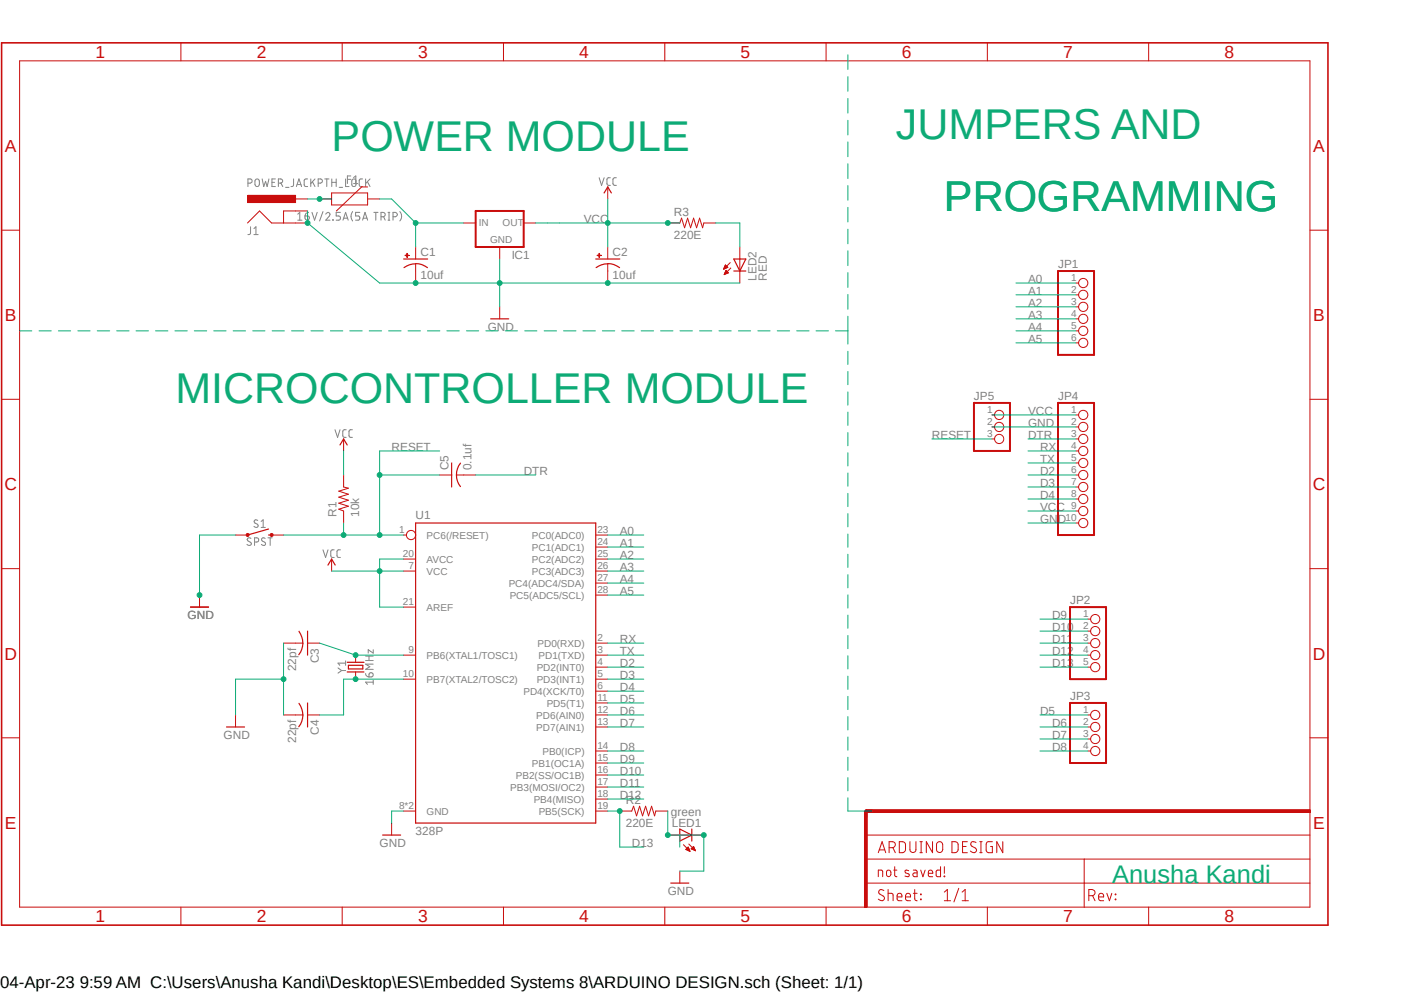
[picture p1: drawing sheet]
<svg xmlns="http://www.w3.org/2000/svg" width="297mm" height="210mm" viewBox="0 0 297 210" stroke-linecap="round" stroke-linejoin="round" font-family="sans-serif">
<path d="M0 8.8l297.1 132M297.1 64l-297.1 132" fill="none" stroke="#fff" stroke-width=".21"/>
<g fill="none" stroke="#808080" stroke-width=".21">
<path d="M52.5 38.7h.6a.43 .43 0 0 0 .2-.5 .43 .43 0 0 0-.4-.4h-.4v1.7M54 38.1a.46 .46 0 0 1 .5-.2 .46 .46 0 0 1 .4 .4v.7a.47 .47 0 0 1-.5 .5 .47 .47 0 0 1-.5-.5zM55.5 37.8l.3 1.7 .4-1.1 .3 1.1 .4-1.7M57.5 38.6h.6M58.3 37.8h-.8v1.7h.8M58.9 38.7h.5a.45 .45 0 0 0 .4-.3 .45 .45 0 0 0-.2-.5l-.7-.1v1.7M59.4 38.7l.4 .8M60.4 39.6h.7M62.1 37.8v1.3a.4 .4 0 0 1-.5 .4M62.7 39.5l.5-1.7 .6 1.7M62.9 39h.8M65.1 37.8l-.5 .1-.3 .3 .1 1.1 .7 .2"/>
<path d="M65.7 37.8v1.7M66.1 38.4l.5 1.1M66.6 37.8l-.9 1M67.3 38.7h.7a.43 .43 0 0 0 .2-.5 .43 .43 0 0 0-.4-.4h-.5v1.7M68.7 37.8h.9M69.1 37.8v1.7M70.2 38.6h.9M70.2 37.8v1.7M71.1 37.8v1.7M71.8 39.6h.7M73.1 37.8v1.7h.7M73.5 37.9h.7"/>
<path d="M74.2 37.2h-.7v1.6M74.6 37.9h.5a1.3 1.3 0 0 1 .2 1.3 .46 .46 0 0 1-.6 .2 .46 .46 0 0 1-.3-.4v-.7zM74.8 37.5l.5-.3v1.6M74.8 38.8h.9M76.7 37.8l-.5 .1-.2 .3v1.1l.7 .2M77.3 37.8v1.7M77.7 38.4l.6 1.1M78.3 37.8l-1 1M126.7 37.6l.6 1.6 .5-1.6M129.1 37.6h-.5l-.2 .3v1.1l.7 .2M130.4 37.6h-.5l-.2 .3v1.1l.7 .2M53 48v1.2a.4 .4 0 0 1-.5 .4"/>
<path d="M53.7 49.6h.9M53.7 48.3l.4-.3v1.6M63 45.3l.4-.4v1.7M63 46.6h.9M64.5 45.7h.8a.47 .47 0 0 1-.1 .8 .47 .47 0 0 1-.7-.4zM65.3 44.9a.73 .73 0 0 0-.8 .8M66 44.9l.5 1.7 .6-1.7M68.3 44.7l-.7 2M68.9 45.3a.44 .44 0 0 1 .7-.3 .44 .44 0 0 1 .1 .7l-.8 .9h.9M70.4 46.5l.1 .1zM72 44.9h-.9v.8h.5a.45 .45 0 0 1 .4 .4 .45 .45 0 0 1-.4 .5h-.5M72.6 46.6l.5-1.7 .6 1.7"/>
<path d="M72.7 46.1h.8M74.6 44.7l-.2 .3a1.59 1.59 0 0 0 .2 1.7M76.1 44.9h-.9v.8h.7l.2 .3a.4 .4 0 0 1-.3 .6h-.6M76.7 46.6l.5-1.7 .6 1.7M76.8 46.1h.8M79.1 44.9h.9M79.5 44.9v1.7M80.6 45.8h.4a.47 .47 0 0 0 .5-.4 .47 .47 0 0 0-.5-.5h-.4v1.7M81.2 45.8l.3 .8M82.1 46.6h.4M82.1 44.9h.4M82.3 44.9v1.7"/>
<path d="M83.1 45.8h.5a.47 .47 0 0 0 .5-.4 .47 .47 0 0 0-.5-.5h-.5v1.7M84.6 44.7a1.49 1.49 0 0 1 0 2M70.9 90.9l.5 1.6 .5-1.6M73.2 90.9h-.5l-.2 .3 .1 1.1 .6 .2M74.5 90.9h-.5l-.2 .3 .1 1.1 .6 .2M53.1 113.9l-.6-.1-.2 .3 .2 .3 .6 .4v.4a.6 .6 0 0 1-.9-.1M53.8 114.6h.5a.45 .45 0 0 0 .4-.4 .45 .45 0 0 0-.4-.5h-.5v1.7M54.5 110.1l-.6-.1a.38 .38 0 0 0 0 .6l.5 .3a.37 .37 0 0 1 .2 .4 .37 .37 0 0 1-.3 .2l-.6-.2M55.2 110.3l.5-.4v1.6M55.2 111.5h.9M56.1 113.9l-.2-.2a.39 .39 0 0 0-.5 .2 .39 .39 0 0 0 .1 .5l.5 .3a.37 .37 0 0 1 .2 .4 .37 .37 0 0 1-.4 .3l-.5-.3M56.7 113.7h.9"/>
<path d="M57.1 113.7v1.7M68.3 116.3l.6 1.6 .5-1.6M70.7 116.3h-.6l-.1 .3v1.1l.7 .2M72 116.3h-.5l-.2 .3v1.1l.7 .2M73.1 139.8v.9M77.3 139.7h1.7M77.3 138.8h1.7M78.1 138.8v.9M79 137.4v.7l-1.1-.7v.7M71.5 141.3l.8 .5M72.3 141.8l-.8 .6M72.3 141.8h.8"/>
<path d="M73.1 140.3h-1.6l.4 .4M77.3 142.5a.72 .72 0 0 0 .8 .7M78.2 142.3a.47 .47 0 0 1 .7 .3 .47 .47 0 0 1-.4 .6h-.4v-.6zM79 144.3h-1.7l.4 .4M79 143.8v.9M79 140.5h-1.7l.9 .5-.9 .6h1.7"/>
</g>
<path d="M85.4 54.8h5.1M87.9 55.8a4 4 0 0 1 2.5 .8M87.9 55.8a4.1 4.1 0 0 0-2.4 .8" fill="none" stroke="#c90d0c" stroke-width=".25"/>
<path d="M87.9 55.8v1.5" fill="none" stroke="#c90d0c" stroke-width=".21"/>
<path d="M85.7 54l.8 .1z" fill-rule="evenodd" fill="#c90d0c"/>
<path d="M85.7 54l.8 .1z" fill="none" stroke="#c90d0c" stroke-width=".21"/>
<path d="M86.1 53.6v.8z" fill-rule="evenodd" fill="#c90d0c"/>
<path d="M86.1 53.6v.8zM87.9 52.2v2.6M87.9 57.3v2.6M128.6 55.8v1.5" fill="none" stroke="#c90d0c" stroke-width=".21"/>
<path d="M126 54.8h5.1M128.6 55.8a4 4 0 0 1 2.5 .8M128.6 55.8a4.1 4.1 0 0 0-2.5 .8" fill="none" stroke="#c90d0c" stroke-width=".25"/>
<path d="M126.3 54l.9 .1z" fill-rule="evenodd" fill="#c90d0c"/>
<path d="M126.3 54l.9 .1z" fill="none" stroke="#c90d0c" stroke-width=".21"/>
<path d="M126.7 53.6l.1 .8z" fill-rule="evenodd" fill="#c90d0c"/>
<path d="M52.4 47.2l2.5-2.6 2.5 2.6h5.1M62.5 44.6h-2.5v2.6M126.7 53.6l.1 .8zM128.6 52.2v2.6M128.6 57.3v2.6" fill="none" stroke="#c90d0c" stroke-width=".21"/>
<path d="M52.4 41.3h10.1v1.5h-10.1z" fill-rule="evenodd" fill="#c90d0c"/>
<g fill="none" stroke="#c90d0c" stroke-width=".21">
<path d="M128.6 39.5v2.6M52.4 41.3h10.1v1.5h-10.1zM62.5 44.6h2.6M62.5 47.2h2.6M62.5 42.1h2.6M105.7 64.9v2.5M72.7 100.5v2.5l1 .3-2 .6 2 .6-2 .7 2 .6-2 .6 2 .7-2 .6 1 .4v2.5M85.4 118.2h2.5M85.4 113.2h.5M126 118.2h2.6M126 115.7h2.6M126 113.2h2.6"/>
<path d="M60 136h4.1M65.1 136h2.5M75.2 138.6v1.5M85.4 138.6h2.5M85.4 120.8h2.5M85.4 128.4h2.5M126 138.6h2.6M126 120.8h2.6M126 136h2.6M126 125.9h2.6M126 123.3h2.6M75.2 142.1v1.5"/>
<path d="M85.4 143.6h2.5M126 143.6h2.6M126 158.8h2.6M126 153.8h2.6M126 151.2h2.6M126 148.7h2.6M126 146.2h2.6M126 141.1h2.6M85.4 171.5h2.5M126 171.5h2.6M126 169h2.6M126 166.5h2.6"/>
<path d="M126 163.9h2.6M126 161.4h2.6"/>
<circle cx="86.9" cy="113.2" r=".98"/>
</g>
<path d="M127.8 40.8l.8-1.3 .7 1.3M103.8 67.4h3.8M56.8 113.2h.6M56.8 111.9l-4.4 1.3M87.9 110.6h38.1v63.5h-38.1zM63.2 133.5a4.4 4.4 0 0 1 .9 2.5M64.1 136a4.2 4.2 0 0 1-.9 2.5M65.1 133.5v5.1M73.4 140.1h3.6M73.4 142.1h3.6M73.7 140.7h3.1v.8h-3.1z" fill="none" stroke="#c90d0c" stroke-width=".25"/>
<path d="M52.2 112.9h.4v.5l-.2 .1-.2-.1z" fill-rule="evenodd" fill="#c90d0c"/>
<path d="M52.2 112.9h.4v.5l-.2 .1-.2-.1z" fill="none" stroke="#c90d0c" stroke-width=".21"/>
<path d="M57.2 112.9h.5v.5l-.3 .1-.2-.1z" fill-rule="evenodd" fill="#c90d0c"/>
<g fill="none" stroke="#c90d0c" stroke-width=".21">
<path d="M72.7 92.8v2.6M49.8 113.2h2.6M57.2 112.9h.5v.5l-.3 .1-.2-.1zM57.4 113.2h2.6M70.1 118.2v2.6M93 100.5h2.5M96.6 100.5h4M42.2 125.9v2.5M49.8 151.2v2.6M60 151.2h4.1M65.1 151.2h2.5M82.8 174.1v2.5"/>
<path d="M131.1 171.5h2.5l.4-1 .7 2.1 .6-2.1 .6 2.1 .7-2.1 .6 2.1 .6-2.1 .7 2.1 .2-1.1h2.6M141.3 176.6h7.6M144.6 178.6l1.4 1.4M145.1 179.6h.7M145.2 179.7h.6M145.2 179.5h.6M145.3 179.5h.4M145.4 179.4h.3M145.4 179.8h.5M145.5 179.3h.1M145.5 179.2h.1M145.6 179.2l-.5 .5 .9 .3"/>
<path d="M145.6 179.2l.4 .8M145.6 179.9h.3M145.7 178.5l1.4 1.4M146.2 179.5h.7M146.2 179.5l.9 .4M146.2 179.5l.5-.5 .4 .9M146.3 179.5h.6M146.4 179.4h.5M146.4 179.6h.6M146.5 179.3h.3M146.6 179.2h.2M146.6 179.7h.4"/>
<path d="M146.6 179.1h.2M146.9 179.8h.2M147.1 179.9h.1M143.8 184.2v2.6M145.8 180h.1"/>
</g>
<g fill="none" stroke="#c90d0c" stroke-width=".25">
<path d="M71.9 94.1l.8-1.3 .7 1.3M95.5 97.9v5.1M97.4 98a4 4 0 0 0 0 4.9M69.4 119.5l.7-1.3 .8 1.3M40.3 128.4h3.8M47.9 153.8h3.8M63.2 148.8a4.4 4.4 0 0 1 .9 2.4M64.1 151.2a4.2 4.2 0 0 1-.9 2.5M65.1 148.7v5.1M80.9 176.6h3.9M143.8 175.3l2.5 1.3-2.5 1.3zM146.3 175.3v2.6"/>
<path d="M141.9 186.8h3.8"/>
</g>
<path d="M182.9 171.5h.6v20.4h-.6z" fill-rule="evenodd" fill="#c90d0c"/>
<path d="M182.9 171.5h.6v20.4h-.6z" fill="none" stroke="#c90d0c" stroke-width=".21"/>
<path d="M183.2 171.2h94v.6h-94z" fill-rule="evenodd" fill="#c90d0c"/>
<g fill="none" stroke="#c90d0c" stroke-width=".21">
<path d="M4.1 12.9h273v179h-273zM38.3 9.1v3.8M72.4 9.1v3.8M106.5 9.1v3.8M140.6 9.1v3.8M174.8 9.1v3.8M208.9 9.1v3.8M243 9.1v3.8M77.8 39.5h-1.3l-5.3 5.1M.3 48.7h3.8M67.6 42.1h2.5M70.1 40.8h7.7v2.5h-7.7z"/>
<path d="M77.8 42.1h2.5M98.1 47.2h2.5M105.7 52.2v2.6M110.8 47.2h2.5M141.3 47.2h2.5l.4-1.1 .6 2.1 .7-2.1 .6 2.1 .6-2.1 .7 2.1 .6-2.1 .6 2.1 .3-1h2.5M153.1 56.9h.1M153.2 56.8h.3M153.2 56.7h.5M153.2 56.6h.7M153.2 56.5h.7M153.2 58h.1M153.2 57.9h.3"/>
<path d="M153.3 56.4h.5M153.3 57.8h.5M153.3 56.3h.5M153.3 57.7h.7M153.4 56.2h.2M153.4 57.7h.7M153.4 56.1h.1M153.4 57.6h.6M153.5 56l.5 .6-.9 .3zM153.5 57.4h.4M153.5 57.4h.3M153.5 57.3h.2"/>
<path d="M153.6 57.2l-.4 .9M153.6 57.2l.5 .5-.9 .4M153.6 57.2h.1M154.5 55.5l-1.4 1.4M154.6 56.7l-1.4 1.4M156.5 52.2v7.7M227.6 59.9h.6M277.1 48.7h3.8M227.6 62.4h.6M227.6 64.9h.6M227.6 67.4h.6M227.6 70h.6"/>
<path d="M227.6 72.5h.6M.3 84.5h3.8M209.8 87.8h.6M209.8 90.3h.6M209.8 92.8h.6M227.6 87.8h.6M227.6 90.3h.6M227.6 92.8h.6M227.6 95.4h.6M227.6 97.9h.6M277.1 84.5h3.8M227.6 100.5h.6"/>
<path d="M227.6 103h.6M227.6 105.5h.6M227.6 108.1h.6M227.6 110.6h.6M.3 120.3h3.8M230.2 130.9h.5M230.2 133.5h.5M230.2 136h.5M230.2 138.6h.5M277.1 120.3h3.8M.3 156h3.8M230.2 141.1h.5"/>
<path d="M230.2 151.2h.5M230.2 153.8h.5M230.2 156.3h.5M230.2 158.8h.5M277.1 156h3.8M183.2 171.2h94v.6h-94zM183.2 176.6h93.9M186 179.7h1.2M188.1 179.3h.7a.64 .64 0 0 0 .6-.7 .64 .64 0 0 0-.6-.6h-.7v2.3M188.9 179.3l.5 1M190.2 178h.7a.65 .65 0 0 1 .7 .6v1.1a.73 .73 0 0 1-.7 .6h-.7zM192.5 178v1.7a.64 .64 0 0 0 .6 .6 .64 .64 0 0 0 .7-.6v-1.7"/>
<path d="M194.6 178h.5M194.9 178v2.3M197.3 178v2.3l-1.3-2.3v2.3M198.2 178.4a.67 .67 0 0 1 .7-.4 .67 .67 0 0 1 .5 .6v1.1a.66 .66 0 0 1-.6 .6 .66 .66 0 0 1-.7-.6zM201.4 178h.6a.65 .65 0 0 1 .7 .6v1.1a.73 .73 0 0 1-.7 .6h-.6zM203.6 179h.8M204.6 178h-1v2.3h1M206.5 178.2l-.6-.2a.52 .52 0 0 0-.5 .4 .52 .52 0 0 0 .2 .6l.7 .4a.57 .57 0 0 1 .1 .8 .57 .57 0 0 1-.9 0l-.2-.2M207.3 178h.5M207.5 178v2.3M209.9 178l-1 .1-.2 .2-.1 1.5 .4 .5h.9v-1.3h-.4M212.1 178v2.3l-1.2-2.3v2.3"/>
<path d="M38.3 191.9v3.8M72.4 191.9v3.8M106.5 191.9v3.8M140.6 191.9v3.8M174.8 191.9v3.8M183.2 186.8h93.9M183.2 181.7h93.9M185.8 185.4v-1.4h.6l.3 .2v1.2M185.8 180.3l.8-2.3 .8 2.3M187 188.3a.61 .61 0 0 0-.8-.1 .61 .61 0 0 0-.3 .7 1.75 1.75 0 0 1 1.2 1v.3a.74 .74 0 0 1-1.3 0M187.7 184.1a.49 .49 0 0 1 .8 .4v.5a.47 .47 0 0 1-.5 .4 .47 .47 0 0 1-.5-.4l.1-.8zM187.9 188.9h.7l.3 .2v1.4"/>
<path d="M187.9 188.1v2.4M189.1 184h.6M189.3 183.3v1.8l.1 .3h.3M189.8 189.7h1a.54 .54 0 0 0-.4-.8 .54 .54 0 0 0-.6 .5v.9l.4 .2h.6M191.6 189.7h1a.55 .55 0 0 0-.4-.8 .55 .55 0 0 0-.6 .5v.9l.4 .2h.6M192.2 184.1a.5 .5 0 0 0-.8 .2l.2 .3 .8 .4-.1 .3-.2 .1-.7-.1M193.2 184l.6 .1 .2 .3v1h-.5a.4 .4 0 0 1-.4-.4 .4 .4 0 0 1 .4-.4h.5M193.2 188.9h.8M193.5 188.1v2.2l.5 .2M194.6 180.3h.5M194.7 189.1l.2 .1zM194.7 190.2l.2 .1z"/>
<path d="M194.8 184l.4 1.4 .5-1.4M196.4 184.7h.9a.51 .51 0 0 0-.2-.6 .51 .51 0 0 0-.7 .1 1.07 1.07 0 0 0 .2 1.2h.7M199 183.3v2.1h-.8l-.2-.3 .1-.9 .3-.2h.6M199.7 185.3l.2 .1zM199.8 190.5h1.3M199.8 183.3v1.4M199.8 188.7l.6-.6v2.4M202.8 187.9l-1 2.9M203.5 190.5h1.4M203.5 188.7l.7-.6v2.4M207.3 180.3h.5M208.9 191.9v3.8"/>
<path d="M229.4 181.7v10.2M230.3 189.4h.7a.66 .66 0 0 0 .7-.6 .66 .66 0 0 0-.7-.7h-.7v2.4M231.1 189.4l.5 1.1M232.4 189.7h1.1a.55 .55 0 0 0-.4-.8 .55 .55 0 0 0-.7 .5l.1 .9 .3 .2h.7M234.1 188.9l.6 1.6 .5-1.6M235.9 190.2l.2 .1zM235.9 189.1l.2 .1zM243 191.9v3.8"/>
<circle cx="229.1" cy="59.9" r=".98"/>
<circle cx="229.1" cy="64.9" r=".98"/>
<circle cx="229.1" cy="70" r=".98"/>
<circle cx="229.1" cy="62.4" r=".98"/>
<circle cx="229.1" cy="72.5" r=".98"/>
<circle cx="229.1" cy="67.4" r=".98"/>
<circle cx="211.4" cy="87.8" r=".98"/>
<circle cx="211.4" cy="92.8" r=".98"/>
<circle cx="211.4" cy="90.3" r=".98"/>
<circle cx="229.1" cy="95.4" r=".98"/>
<circle cx="229.1" cy="90.3" r=".98"/>
<circle cx="229.1" cy="87.8" r=".98"/>
<circle cx="229.1" cy="92.8" r=".98"/>
<circle cx="229.1" cy="97.9" r=".98"/>
<circle cx="229.1" cy="100.5" r=".98"/>
<circle cx="229.1" cy="110.6" r=".98"/>
<circle cx="229.1" cy="103" r=".98"/>
<circle cx="229.1" cy="108.1" r=".98"/>
<circle cx="229.1" cy="105.5" r=".98"/>
<circle cx="231.7" cy="138.6" r=".98"/>
<circle cx="231.7" cy="130.9" r=".98"/>
<circle cx="231.7" cy="133.5" r=".98"/>
<circle cx="231.7" cy="136" r=".98"/>
<circle cx="231.7" cy="153.8" r=".98"/>
<circle cx="231.7" cy="151.2" r=".98"/>
<circle cx="231.7" cy="156.3" r=".98"/>
<circle cx="231.7" cy="141.1" r=".98"/>
<circle cx="231.7" cy="158.8" r=".98"/>
</g>
<path d="M184.4 171.5h-1.2v1.3" fill="none" stroke="#c90d0c" stroke-width=".64"/>
<path d="M.3 9.1h280.6v186.6h-280.6z" fill="none" stroke="#c90d0c" stroke-width=".34"/>
<path d="M155.2 54.8h2.6l-1.3 2.5zM155.2 57.3h2.6" fill="none" stroke="#c90d0c" stroke-width=".25"/>
<path d="M100.6 44.6h10.2v7.6h-10.2zM223.8 57.3h7.6v17.8h-7.6zM206 85.2h7.7v10.2h-7.7zM223.8 85.2h7.6v28h-7.6zM226.4 128.4h7.6v15.2h-7.6zM226.4 148.7h7.6v12.7h-7.6z" fill="none" stroke="#c90d0c" stroke-width=".42"/>
<path d="M115.9 47.2h12.7M128.6 42.1v10.1" fill="none" stroke="#0dab76" stroke-width=".21"/>
<circle cx="128.6" cy="47.2" r=".51" fill="#0dab76"/>
<g fill="none" stroke="#0dab76" stroke-width=".21">
<path d="M113.3 47.2h2.6M128.6 47.2h15.2"/>
<circle cx="128.6" cy="47.2" r=".51"/>
</g>
<circle cx="141.3" cy="47.2" r=".51" fill="#0dab76"/>
<g fill="none" stroke="#0dab76" stroke-width=".21">
<path d="M72.7 95.4v5.1M85.4 118.2h-5.1v2.6M70.1 120.8h15.3"/>
<circle cx="141.3" cy="47.2" r=".51"/>
</g>
<circle cx="80.3" cy="120.8" r=".51" fill="#0dab76"/>
<g fill="none" stroke="#0dab76" stroke-width=".21">
<path d="M82.8 42.1l5.1 5.1M87.9 47.2v5M87.9 47.2h10.2M209.8 87.8h17.8M217.5 108.1h10.1M80.3 120.8v7.6h5.1"/>
<circle cx="80.3" cy="120.8" r=".51"/>
</g>
<circle cx="87.9" cy="47.2" r=".51" fill="#0dab76"/>
<g fill="none" stroke="#0dab76" stroke-width=".21">
<path d="M80.3 42.1h2.5M87.9 59.9h40.7M105.7 54.8v5.1"/>
<circle cx="87.9" cy="47.2" r=".51"/>
</g>
<circle cx="105.7" cy="59.9" r=".51" fill="#0dab76"/>
<g fill="none" stroke="#0dab76" stroke-width=".21">
<path d="M65.1 44.6v2.6l15.2 12.7M105.7 59.9v5"/>
<circle cx="105.7" cy="59.9" r=".51"/>
</g>
<circle cx="65.1" cy="47.2" r=".51" fill="#0dab76"/>
<g fill="none" stroke="#0dab76" stroke-width=".21">
<path d="M80.3 59.9h7.6"/>
<circle cx="65.1" cy="47.2" r=".51"/>
</g>
<circle cx="87.9" cy="59.9" r=".51" fill="#0dab76"/>
<g fill="none" stroke="#0dab76" stroke-width=".21">
<path d="M128.6 59.9h27.9"/>
<circle cx="87.9" cy="59.9" r=".51"/>
</g>
<circle cx="128.6" cy="59.9" r=".51" fill="#0dab76"/>
<g fill="none" stroke="#0dab76" stroke-width=".21">
<path d="M60 136v15.2M60 143.6h-10.2v7.6"/>
<circle cx="128.6" cy="59.9" r=".51"/>
</g>
<circle cx="60" cy="143.6" r=".51" fill="#0dab76"/>
<g fill="none" stroke="#0dab76" stroke-width=".21">
<path d="M42.2 113.2v12.7M85.4 171.5h-2.6v2.6"/>
<circle cx="60" cy="143.6" r=".51"/>
</g>
<circle cx="42.2" cy="125.9" r=".51" fill="#0dab76"/>
<g fill="none" stroke="#0dab76" stroke-width=".21">
<path d="M209.8 90.3h17.8M42.2 113.2h7.6M217.5 110.6h10.1M67.6 136l7.6 2.6h10.2"/>
<circle cx="42.2" cy="125.9" r=".51"/>
</g>
<circle cx="75.2" cy="138.6" r=".51" fill="#0dab76"/>
<g fill="none" stroke="#0dab76" stroke-width=".21">
<path d="M72.7 143.6h12.7"/>
<circle cx="75.2" cy="138.6" r=".51"/>
</g>
<circle cx="75.2" cy="143.6" r=".51" fill="#0dab76"/>
<g fill="none" stroke="#0dab76" stroke-width=".21">
<path d="M60 113.2h25.4M72.7 110.6v2.6M72.7 143.6v7.6h-5.1"/>
<circle cx="75.2" cy="143.6" r=".51"/>
</g>
<circle cx="72.7" cy="113.2" r=".51" fill="#0dab76"/>
<g fill="none" stroke="#0dab76" stroke-width=".21">
<path d="M93 100.5h-12.7v12.7"/>
<circle cx="72.7" cy="113.2" r=".51"/>
</g>
<circle cx="80.3" cy="113.2" r=".51" fill="#0dab76"/>
<g fill="none" stroke="#0dab76" stroke-width=".21">
<path d="M93 95.4h-12.7v5.1"/>
<circle cx="80.3" cy="113.2" r=".51"/>
</g>
<circle cx="80.3" cy="100.5" r=".51" fill="#0dab76"/>
<g fill="none" stroke="#0dab76" stroke-width=".21">
<path d="M197.1 92.8h12.7M128.6 171.5h2.5v7.7"/>
<circle cx="80.3" cy="100.5" r=".51"/>
</g>
<circle cx="131.1" cy="171.5" r=".51" fill="#0dab76"/>
<g fill="none" stroke="#0dab76" stroke-width=".21">
<path d="M220 141.1h10.2M131.1 179.2h5.1M141.3 171.5v5.1h2.5"/>
<circle cx="131.1" cy="171.5" r=".51"/>
</g>
<circle cx="141.3" cy="176.6" r=".51" fill="#0dab76"/>
<g fill="none" stroke="#0dab76" stroke-width=".21">
<path d="M143.8 176.6v2.6M143.8 184.2h5.1"/>
<circle cx="141.3" cy="176.6" r=".51"/>
</g>
<circle cx="148.9" cy="176.6" r=".51" fill="#0dab76"/>
<g fill="none" stroke="#0dab76" stroke-width=".21">
<path d="M179.4 11.6v3.1M179.4 16.2v3.1M179.4 20.8v3.1M179.4 25.4v3.1M179.4 30v3.1M179.4 34.6v3.2M179.4 39.2v3.1M65.1 42.1h5M151.4 47.2h5.1v5M179.4 43.9v3M179.4 48.5v3.1M179.4 53v3.2"/>
<path d="M179.4 57.7v3.1M214.9 59.9h12.7M4.1 70h2.6M8.3 70h2.5M12.4 70h2.5M16.5 70h2.5M20.6 70h2.6M24.7 70h2.6M28.8 70h2.6M32.9 70h2.6M37 70h2.6M41.1 70h2.6"/>
<path d="M45.2 70h2.6M49.3 70h2.6M53.5 70h2.5M57.6 70h2.6M61.7 70h2.6M65.8 70h2.6M69.9 70h2.6M74 70h2.6M78.1 70h2.6M82.2 70h2.6M86.3 70h2.6M90.4 70h2.6"/>
<path d="M94.5 70h2.7M98.7 70h2.6M102.8 70h2.6M106.9 70h2.6M111 70h2.6M115.1 70h2.6M119.2 70h2.6M123.3 70h2.6M127.4 70h2.6M131.5 70h2.7M135.6 70h2.7M139.7 70h2.7"/>
<path d="M143.8 70h2.7M148 70h2.6M152.1 70h2.6M156.2 70h2.6M160.3 70h2.6M164.4 70h2.6M168.5 70h2.7M172.6 70h2.7M176.7 70h2.7M179.4 62.3v3.1M179.4 66.9v5.9M179.4 74.3v2.8"/>
<path d="M179.4 78.6v2.8M214.9 62.4h12.7M214.9 64.9h12.7M214.9 67.4h12.7M214.9 70h12.7M214.9 72.5h12.7M179.4 82.9v2.8M179.4 87.2v2.8M179.4 91.5v2.8M179.4 95.8v2.8M217.5 92.8h10.1M217.5 97.9h10.1"/>
<path d="M217.5 95.4h10.1M100.6 100.5h12.7M128.6 113.2h7.6M128.6 115.7h7.6M128.6 118.2h7.6M179.4 100v2.8M179.4 104.4v2.7M179.4 108.6v2.8M179.4 112.9v2.8M179.4 117.2v2.8M217.5 100.5h10.1M217.5 103h10.1"/>
<path d="M217.5 105.5h10.1M128.6 138.6h7.6M128.6 136h7.6M128.6 120.8h7.6M128.6 123.3h7.6M128.6 125.9h7.6M179.4 121.5v2.8M179.4 125.8v2.8M179.4 130.1v2.8M179.4 134.4v2.8M179.4 138.7v2.8M220 138.6h10.2"/>
<path d="M220 136h10.2M220 130.9h10.2M220 133.5h10.2M128.6 141.1h7.6M128.6 143.6h7.6M128.6 146.2h7.6M128.6 148.7h7.6M128.6 151.2h7.6M128.6 153.8h7.6M128.6 158.8h7.6M179.4 143v2.8M179.4 147.3v2.8"/>
<path d="M179.4 151.6v2.8M179.4 155.9v2.8M220 151.2h10.2M220 153.8h10.2M220 156.3h10.2M220 158.8h10.2M128.6 161.4h7.6M128.6 163.9h7.6M128.6 166.5h7.6M128.6 169h7.6M143.8 176.6h5.1v7.6M179.4 168.7v2.8h5"/>
<path d="M179.4 160.1v2.8M179.4 164.5v2.8"/>
<circle cx="148.9" cy="176.6" r=".51"/>
</g>
<circle cx="67.6" cy="42.1" r=".51" fill="#0dab76"/>
<circle cx="67.6" cy="42.1" r=".51" fill="none" stroke="#0dab76" stroke-width=".21"/>
<g font-size="9.1" fill="#0dab76">
<text x="189.5" y="29.4">JUMPERS AND</text>
<text x="70.1" y="31.9">POWER MODULE</text>
<text x="199.7" y="44.6">PROGRAMMING</text>
<text x="37.1" y="85.2">MICROCONTROLLER MODULE</text>
</g>
<text font-size="5.4" fill="#0dab76" x="235.2" y="186.8">Anusha Kandi</text>
<g font-size="3.7" fill="#c90d0c">
<text x="20.2" y="12.3">1</text>
<text x="54.3" y="12.3">2</text>
<text x="88.4" y="12.3">3</text>
<text x="122.6" y="12.3">4</text>
<text x="156.7" y="12.3">5</text>
<text x="190.8" y="12.3">6</text>
<text x="224.9" y="12.3">7</text>
<text x="259" y="12.3">8</text>
<text x="1" y="32.1">A</text>
<text x="277.8" y="32.1">A</text>
<text x="1" y="67.9">B</text>
<text x="277.8" y="67.9">B</text>
<text x=".9" y="103.7">C</text>
<text x="277.7" y="103.7">C</text>
<text x=".9" y="139.5">D</text>
<text x="277.7" y="139.5">D</text>
<text x="1" y="175.3">E</text>
<text x="277.8" y="175.3">E</text>
<text x="20.2" y="195.1">1</text>
<text x="54.3" y="195.1">2</text>
<text x="88.4" y="195.1">3</text>
<text x="122.6" y="195.1">4</text>
<text x="156.7" y="195.1">5</text>
<text x="190.8" y="195.1">6</text>
<text x="224.9" y="195.1">7</text>
<text x="259" y="195.1">8</text>
</g>
<text font-size="3.6" x="0" y="208.9">04-Apr-23 9:59 AM C:\Users\Anusha Kandi\Desktop\ES\Embedded Systems 8\ARDUINO DESIGN.sch (Sheet: 1/1)</text>
<g font-size="2.5" fill="#808080">
<text x="123.5" y="47.2">VCC</text>
<text x="142.5" y="45.6">R3</text>
<text x="142.5" y="50.5">220E</text>
<text x="88.9" y="59">10uf</text>
<text x="88.9" y="54.1">C1</text>
<text x="108.2" y="54.8">IC1</text>
<text x="129.6" y="59">10uf</text>
<text x="129.6" y="54.1">C2</text>
<text x="160.1" y="59.4" transform="rotate(-90 160.1 59.4)">LED2</text>
<text x="162.2" y="59.4" transform="rotate(-90 162.2 59.4)">RED</text>
<text x="217.5" y="59.9">A0</text>
<text x="223.8" y="56.7">JP1</text>
<text x="217.5" y="62.4">A1</text>
<text x="217.5" y="64.9">A2</text>
<text x="103.2" y="70">GND</text>
<text x="217.5" y="67.4">A3</text>
<text x="217.5" y="70">A4</text>
<text x="217.5" y="72.5">A5</text>
<text x="206" y="84.6">JP5</text>
<text x="217.5" y="87.8">VCC</text>
<text x="223.8" y="84.6">JP4</text>
<text x="82.8" y="95.4">RESET</text>
<text x="197.1" y="92.8">RESET</text>
<text x="217.5" y="90.3">GND</text>
<text x="217.5" y="92.8">DTR</text>
<text x="220" y="95.4">RX</text>
<text x="94.9" y="99.4" transform="rotate(-90 94.9 99.4)">C5</text>
<text x="99.7" y="99.4" transform="rotate(-90 99.7 99.4)">0.1uf</text>
<text x="110.8" y="100.5">DTR</text>
<text x="220" y="97.9">TX</text>
<text x="220" y="100.5">D2</text>
<text x="220" y="103">D3</text>
<text x="220" y="105.5">D4</text>
<text x="71.2" y="109.3" transform="rotate(-90 71.2 109.3)">R1</text>
<text x="76" y="109.3" transform="rotate(-90 76 109.3)">10k</text>
<text x="87.9" y="109.9">U1</text>
<text x="131.1" y="113.2">A0</text>
<text x="220" y="108.1">VCC</text>
<text x="220" y="110.6">GND</text>
<text x="131.1" y="115.7">A1</text>
<text x="131.1" y="118.2">A2</text>
<text x="131.1" y="120.8">A3</text>
<text x="131.1" y="123.3">A4</text>
<text x="131.1" y="125.9">A5</text>
<text x="39.7" y="130.9">GND</text>
<text x="222.5" y="130.9">D9</text>
<text x="226.4" y="127.8">JP2</text>
<text x="131.1" y="136">RX</text>
<text x="222.5" y="133.5">D10</text>
<text x="222.5" y="136">D11</text>
<text x="62.7" y="141.9" transform="rotate(-90 62.7 141.9)">22pf</text>
<text x="67.5" y="140.3" transform="rotate(-90 67.5 140.3)">C3</text>
<text x="131.1" y="138.6">TX</text>
<text x="131.1" y="141.1">D2</text>
<text x="131.1" y="143.6">D3</text>
<text x="222.5" y="141.1">D13</text>
<text x="222.5" y="138.6">D12</text>
<text x="131.1" y="146.2">D4</text>
<text x="131.1" y="148.7">D5</text>
<text x="226.4" y="148.1">JP3</text>
<text x="67.5" y="155.5" transform="rotate(-90 67.5 155.5)">C4</text>
<text x="131.1" y="151.2">D6</text>
<text x="131.1" y="153.8">D7</text>
<text x="220" y="151.2">D5</text>
<text x="222.5" y="153.8">D6</text>
<text x="47.3" y="156.3">GND</text>
<text x="62.7" y="157.1" transform="rotate(-90 62.7 157.1)">22pf</text>
<text x="131.1" y="158.8">D8</text>
<text x="131.1" y="161.4">D9</text>
<text x="222.5" y="156.3">D7</text>
<text x="222.5" y="158.8">D8</text>
<text x="131.1" y="163.9">D10</text>
<text x="131.1" y="166.5">D11</text>
<text x="131.1" y="169">D12</text>
<text x="132.4" y="170.1">R2</text>
<text x="141.9" y="172.7">green</text>
<text x="80.3" y="179.2">GND</text>
<text x="87.9" y="176.6">328P</text>
<text x="132.4" y="174.8">220E</text>
<text x="133.6" y="179.2">D13</text>
<text x="142.1" y="174.8">LED1</text>
<text x="141.3" y="189.3">GND</text>
</g>
<g font-size="2.1" fill="#808080">
<text x="101.3" y="47.8">IN</text>
<text x="106.3" y="47.8">OUT</text>
<text x="103.7" y="51.5">GND</text>
<text x="226.6" y="59.5">1</text>
<text x="226.6" y="62">2</text>
<text x="226.6" y="64.6">3</text>
<text x="226.6" y="67.1">4</text>
<text x="226.6" y="69.6">5</text>
<text x="226.6" y="72.2">6</text>
<text x="208.8" y="87.4">1</text>
<text x="208.8" y="90">2</text>
<text x="226.6" y="87.4">1</text>
<text x="226.6" y="90">2</text>
<text x="208.8" y="92.5">3</text>
<text x="226.6" y="92.5">3</text>
<text x="226.6" y="95">4</text>
<text x="226.6" y="97.6">5</text>
<text x="226.6" y="100.1">6</text>
<text x="226.6" y="102.7">7</text>
<text x="226.6" y="105.2">8</text>
<text x="226.6" y="107.7">9</text>
<text x="84.4" y="112.8">1</text>
<text x="90.3" y="113.9">PC6(/RESET)</text>
<text x="112.5" y="113.9">PC0(ADC0)</text>
<text x="126.4" y="112.8">23</text>
<text x="225.4" y="110.3">10</text>
<text x="85.2" y="117.9">20</text>
<text x="90.3" y="119">AVCC</text>
<text x="112.5" y="119">PC2(ADC2)</text>
<text x="112.5" y="116.5">PC1(ADC1)</text>
<text x="126.4" y="117.9">25</text>
<text x="126.4" y="115.3">24</text>
<text x="86.4" y="120.4">7</text>
<text x="90.3" y="121.5">VCC</text>
<text x="107.6" y="124.1">PC4(ADC4/SDA)</text>
<text x="112.5" y="121.5">PC3(ADC3)</text>
<text x="126.4" y="125.5">28</text>
<text x="126.4" y="122.9">27</text>
<text x="126.4" y="120.4">26</text>
<text x="85.2" y="128">21</text>
<text x="90.3" y="129.2">AREF</text>
<text x="107.8" y="126.6">PC5(ADC5/SCL)</text>
<text x="229.2" y="130.6">1</text>
<text x="113.7" y="136.8">PD0(RXD)</text>
<text x="126.4" y="135.6">2</text>
<text x="229.2" y="133.1">2</text>
<text x="229.2" y="135.6">3</text>
<text x="85.2" y="143.3">10</text>
<text x="86.4" y="138.2">9</text>
<text x="90.3" y="139.3">PB6(XTAL1/TOSC1)</text>
<text x="113.5" y="141.9">PD2(INT0)</text>
<text x="113.9" y="139.3">PD1(TXD)</text>
<text x="126.4" y="143.3">5</text>
<text x="126.4" y="140.7">4</text>
<text x="126.4" y="138.2">3</text>
<text x="229.2" y="138.2">4</text>
<text x="229.2" y="140.7">5</text>
<text x="90.3" y="144.4">PB7(XTAL2/TOSC2)</text>
<text x="110.7" y="146.9">PD4(XCK/T0)</text>
<text x="113.5" y="144.4">PD3(INT1)</text>
<text x="115.7" y="149.5">PD5(T1)</text>
<text x="126.4" y="148.3">11</text>
<text x="126.4" y="145.8">6</text>
<text x="113.5" y="154.5">PD7(AIN1)</text>
<text x="113.5" y="152">PD6(AIN0)</text>
<text x="126.4" y="153.4">13</text>
<text x="126.4" y="150.9">12</text>
<text x="229.2" y="150.9">1</text>
<text x="229.2" y="153.4">2</text>
<text x="229.2" y="156">3</text>
<text x="114.8" y="159.6">PB0(ICP)</text>
<text x="126.4" y="161">15</text>
<text x="126.4" y="158.5">14</text>
<text x="229.2" y="158.5">4</text>
<text x="107.9" y="167.2">PB3(MOSI/OC2)</text>
<text x="109.1" y="164.7">PB2(SS/OC1B)</text>
<text x="112.5" y="162.1">PB1(OC1A)</text>
<text x="126.4" y="166.1">17</text>
<text x="126.4" y="163.6">16</text>
<text x="84.4" y="171.2">8*2</text>
<text x="90.3" y="172.3">GND</text>
<text x="112.9" y="169.8">PB4(MISO)</text>
<text x="114" y="172.3">PB5(SCK)</text>
<text x="126.4" y="171.2">19</text>
<text x="126.4" y="168.7">18</text>
</g>
</svg>
